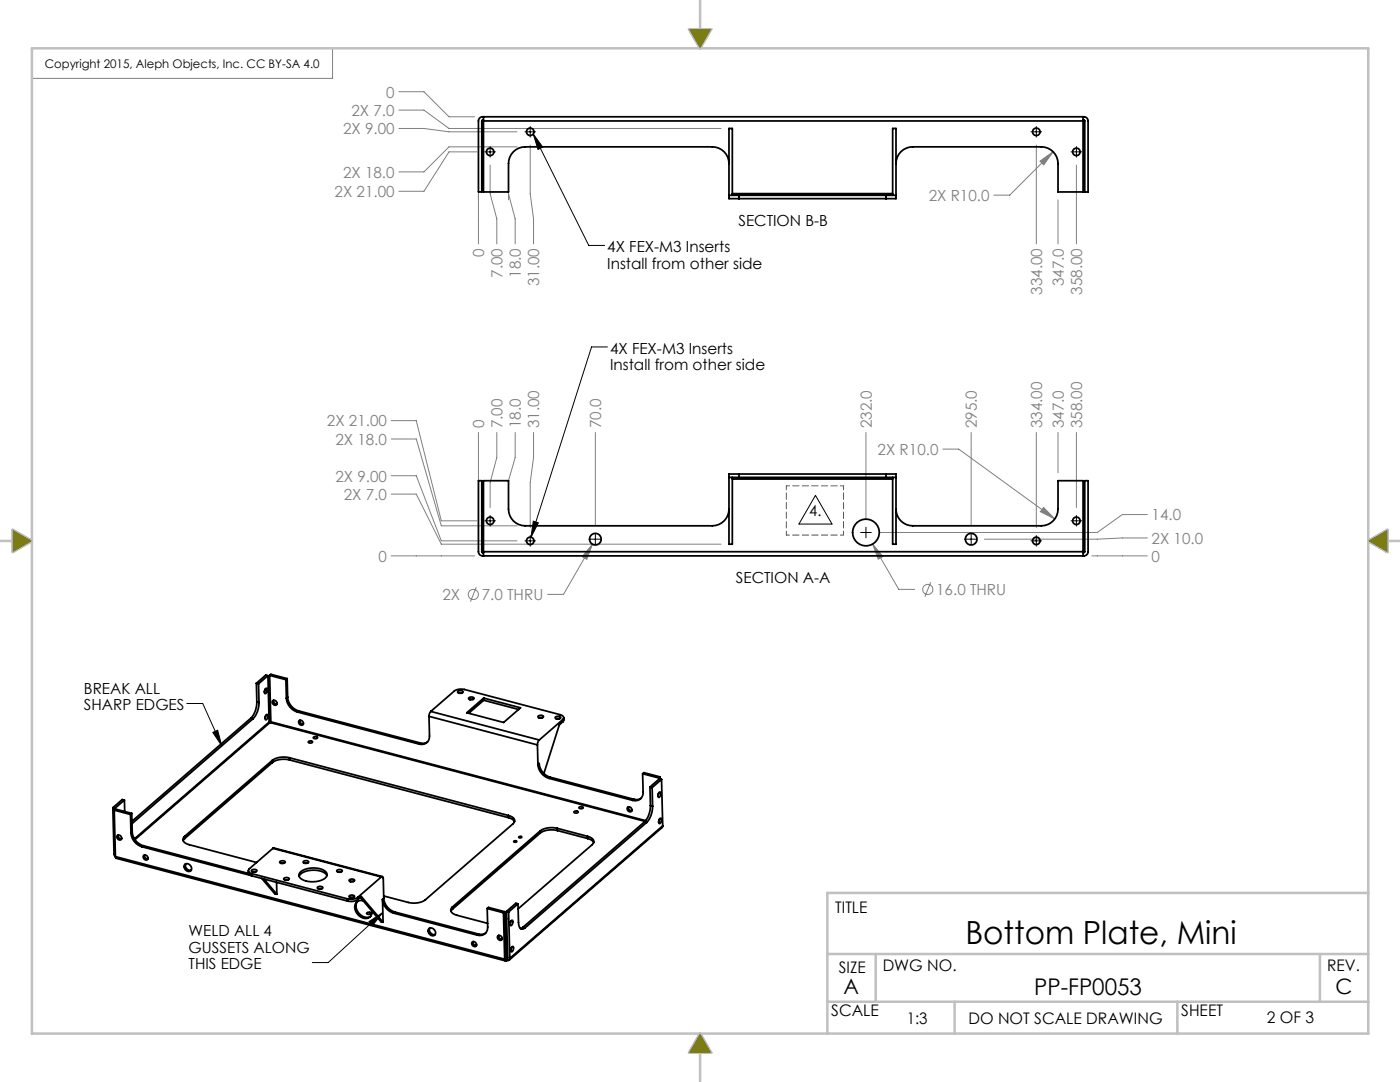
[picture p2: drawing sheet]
<svg xmlns="http://www.w3.org/2000/svg" width="279mm" height="216mm" viewBox="0 0 279 216" stroke-linecap="round" stroke-linejoin="round" font-family="sans-serif">
<path d="M66.4 9.6v6h-60" fill="none" stroke="#808080" stroke-width=".2"/>
<g fill="none" stroke="#c0c0c0" stroke-width=".5">
<path d="M139.7 0v5.8M6.4 9.6h266.7v196.6h-266.7zM137.5 5.8h4.4l-2.2 3.8zM0 107.9h2.6M2.6 105.7l3.8 2.2-3.8 2.2zM273.1 107.9l3.8-2.2v4.4zM276.9 107.9h2.5M273.1 178.2h-108v28M165.1 199.9h108M165.1 190.4h108M174.8 190.4v9.5M190.5 199.9v6.3"/>
<path d="M235 199.9v6.3M263.4 190.4v9.5M139.7 210v5.9M139.7 206.2l2.2 3.8h-4.4z"/>
</g>
<path d="M156.9 96.9h11.4M156.9 106.8h11.4" fill="none" stroke="#00f" stroke-width=".2" stroke-dasharray="1.3 .6" stroke-dashoffset=".6"/>
<path d="M156.9 96.9v9.9M168.3 96.9v9.9" fill="none" stroke="#00f" stroke-width=".2" stroke-dasharray="1.3 .6" stroke-dashoffset=".5"/>
<path d="M137.5 5.8l2.2 3.8 2.2-3.8zM273.1 107.9l3.8-2.2v4.4zM139.7 206.2l2.2 3.8h-4.4zM2.6 105.7l3.8 2.2-3.8 2.2z" fill-rule="evenodd" fill="#808000"/>
<g fill="none" stroke="#808080" stroke-width=".2">
<path d="M79.6 18.3h5l5 5h5.1M79.6 22h5l5 3.6h54.3M79.6 25.6h5l5 .7h13.6M95.2 30.3h-5.6l-5 7.9h-5M95.5 38.7v10M97.8 32.9v5.8l1.3 5v5M101.5 39.9v-1.2l1.3 5v5M103.2 29.3h-13.6l-5 5h-5M105.8 28.9v9.8l.7 5v5M206.8 28.9v19.8M207.6 32.1l2.6-1.8-1.9 2.6zM210.2 30.3l-8.7 8.6h-3.2"/>
<path d="M211.2 39.9v8.8M214.8 32.9v15.8M78.1 98.6h5l5 10h55.8M78.1 83.9h5l5 20h7.1M78.1 87.6h5l5 17.3h15.1M78.1 94.9h5l5 13h15.1M95.5 86.3v9.6M99.1 86.3v5l-1.3 5v5M102.8 86.3v5l-1.3 4.6M106.5 86.3v5l-.7 5v9M118.8 86.3v18.6M172.8 86.3v17.3"/>
<path d="M188.2 89.6h3.1l19.2 13.9M193.8 86.3v18.6M206.8 86.3v19M211.2 86.3v8M214.8 86.3v15M78.1 110.9h16.6M95 117.2l-1.1 2.9M118.2 108.6l-1.1 3-.9-.5zM118.2 108.6l-5.7 10h-3.2M174.2 108.6l2 2.4-.9 .6zM174.2 108.6l5.2 9h3.1M185.7 116.2l-1.1 2.9"/>
<path d="M208.3 101.3l2.2 2.2-2.9-1.4zM217.9 110.9h11.1M229 102.7h-5l-5 3.6h-43.5M229 107.3h-5l-5 .3h-22.5"/>
<circle cx="94.5" cy="118.6" r="1.02"/>
<circle cx="185.2" cy="117.6" r="1.02"/>
</g>
<g fill="none" stroke="#000" stroke-width=".2">
<path d="M96.8 30.3h2.1M97.8 29.2v2.2M104.8 26.3h2.1M105.8 25.2v2.2M106.4 26.7l1.9 2.6-.9 .5zM106.4 26.7l11.1 22.3h3.2M205.8 26.3h2.1M206.8 25.2v2.2M213.8 30.3h2.1M214.8 29.2v2.2M121.2 69.2h-3.1l-12.1 38M162.7 98.8l3.3 5.8h-6.6z"/>
<path d="M96.8 103.9h2.1M97.8 102.9v2.1M104.8 107.9h2.1M105.8 106.9v2.1M106.4 104l1 .3-1.4 2.9zM117.8 107.6h2.1M118.8 106.5v2.1M171.8 106.3h2.1M172.8 105.2v2.1M192.8 107.6h2.1M193.8 106.5v2.1M205.8 107.9h2.1"/>
<path d="M206.8 106.9v2.1M213.8 103.9h2.1M214.8 102.9v2.1M37.3 140.4h3.2l3.8 8.4M42.5 146.1l.9-.4 .9 3.1zM73.6 183.9l2.7-1.8-1.9 2.6zM76.3 182.1l-10.8 10h-3.2"/>
</g>
<path d="M73.6 183.9l2.7-1.8-1.9 2.6zM42.5 146.1l.9-.4 .9 3.1zM106.4 104l1 .3-1.4 2.9zM106.4 26.7l1.9 2.6-.9 .5z" fill="#000"/>
<path d="M208.3 101.3l-.7 .8 2.9 1.4zM118.2 108.6l-2 2.5 .9 .5zM174.2 108.6l1.1 3 .9-.6zM207.6 32.1l.7 .8 1.9-2.6z" fill="#808080"/>
<g fill="none" stroke="#000" stroke-width=".35">
<path d="M96.5 23.3v.8M96.5 24.1v14.2h5v-5.7a3.3 3.3 0 0 1 3.3-3.3h37.4a3.3 3.3 0 0 1 3.3 3.3M96.5 24l-.3 .1v14.2h-.7v-14.2a.83 .83 0 0 1 .8-.8h120a.83 .83 0 0 1 .9 .8v14.2h-.7v-14.2l-.3-.1M96.5 24.1h119.7M145.5 39h2M146.2 39v-13.4h-.7v14h2M146.2 38.6h32M147.5 39v.6M147.5 39h29.3M147.5 39.6h29.3M176.8 39h2M176.8 39v.6"/>
<path d="M178.2 39v-13.4h.6v14h-2M216.2 23.3v.8M216.2 24.1v14.2h-5v-5.7a3.3 3.3 0 0 0-3.4-3.3h-25.6a3.3 3.3 0 0 0-3.4 3.3M145.5 95.3h2M146.2 95.6h32M147.5 94.6h-2v14h.7v-13.3M147.5 94.6v.7M147.5 94.6h29.3M147.5 95.3h29.3M176.8 95.3h2M176.8 94.6h2v14h-.6v-13.3M176.8 94.6v.7"/>
<path d="M96.5 110.1v.8M96.5 110.3l-.3-.2v-14.2h-.7v14.2a.83 .83 0 0 0 .8 .8h120a.83 .83 0 0 0 .9-.8v-14.2h-.7v14.2l-.3 .2M96.5 110.1h119.7M145.5 101.6a3.3 3.3 0 0 1-3.3 3.3h-37.4a3.3 3.3 0 0 1-3.3-3.3v-5.7h-5v14.2M178.8 101.6a3.3 3.3 0 0 0 3.4 3.3h25.6a3.3 3.3 0 0 0 3.4-3.3v-5.7h5v14.2M216.2 110.1v.8M51.2 136.3l.4 .1M51.2 136.3l.1 3.7M51.6 136.4l.1 3.8M52.9 137.6l-.1 .5M53 137.4l.1-.1a.65 .65 0 0 1-.3 1.1v-.5zM53.5 134.8l-1.9 1.6"/>
<path d="M53.5 134.8l.2 9.3M53.5 134.8l-.5-.1-1.8 1.6M53.8 134.8l.3 9.2M53.8 134.8l3.3 .8M53.8 134.8l.3-.2 3.2 .8M54.5 139.8a.55 .55 0 0 1 .7 .2 .55 .55 0 0 1-.2 .7l-.4-.1-.2-.3zM54.6 139.7l.1 .6 .6 .2M57.1 135.6l.1 3.7M57.2 139.3a3.1 3.1 0 0 0 2.2 2.8M57.3 135.4l-.2 .2M57.3 135.4l.1 3.7M57.4 139.1a3.1 3.1 0 0 0 2.2 2.8"/>
<path d="M57.4 139.1l-.2 .2M91.4 137.9l.5-.1 .5 .2a.62 .62 0 0 1-.5 .4 .62 .62 0 0 1-.6-.4zM92.2 138.3h-.7M93.6 139.2l.5-.1 .5 .2a.62 .62 0 0 1-.5 .3 .62 .62 0 0 1-.6-.3zM94.4 139.6h-.7M96.5 139.3v.4M96.5 139.7l-3 2.6M96.5 139.7l7 1.9M24.8 159.7l-1.8 1.6M24.8 159.7l.1 2.2M24.8 159.7l-.4-.2-1.9 1.7M50.1 143.3l.4 .1"/>
<path d="M50.1 143.3l-23.8 20.6M50.5 143.4l-24.2 21M51.3 140a4.7 4.7 0 0 1-1.2 3.3M51.3 140l.4 .2M51.7 140.2a4.7 4.7 0 0 1-1.2 3.2M53 142.8l-.1 .5M53.2 142.6h.1a.65 .65 0 0 1-.3 1l-.1-.5zM53.7 144.1l.1 .1M53.7 144.1l-26.9 23.3M53.8 144.2l-26.9 23.3M54 144.2h-.2M54 144.2l74.7 19.7"/>
<path d="M54.1 144l-.1 .2M54.1 144l74.8 19.7M54.3 151.7l-17.5 15.2M54.3 151.7l.1 .4M54.4 152.1l-17.5 15.2M57.8 151.2a4.2 4.2 0 0 0-3.5 .5M57.8 151.2l43.7 11.5M57.8 151.2v.4M57.8 151.6a4.2 4.2 0 0 0-3.4 .5M57.8 151.6l43.7 11.6M59.4 142.1l24.2 6.4M59.6 141.9l-.2 .2"/>
<path d="M59.6 141.9l24.3 6.4M59.7 143.8a.55 .55 0 0 1 .7 .2 .55 .55 0 0 1-.1 .7l-.6-.2-.1-.4zM59.9 143.7l.1 .6 .5 .2M61.6 148a.42 .42 0 0 1 .4-.2 .42 .42 0 0 1 .3 .4 .42 .42 0 0 1-.4 .1 .42 .42 0 0 1-.3-.3zM62.6 147.1a.42 .42 0 0 1 .4-.2 .42 .42 0 0 1 .3 .4 .42 .42 0 0 1-.4 .2 .42 .42 0 0 1-.3-.4zM83.9 148.3l-.3 .2M85.3 148.1a1.75 1.75 0 0 1-1.4 .2M85.6 142.9l.1 4a1.57 1.57 0 0 1-2.1 1.6M85.6 142.9l21.7 5.7M86 142l-.4 .9M86 142l4.7-4.1a2.54 2.54 0 0 1 2-.3l19.1 5a.59 .59 0 0 1 .6 .3 .59 .59 0 0 1-.1 .7M86 142l21.6 5.7"/>
<path d="M93.1 142.2l3.4-2.9 7.4 1.9-3.4 3zM107.3 148.6l.1 4M107.4 152.6a3.1 3.1 0 0 0 2.2 2.7M107.4 152.6l.2-.3a3.1 3.1 0 0 0 2.2 2.8M107.4 142.9l.6-.2 .5 .2a.62 .62 0 0 1-.6 .4 .62 .62 0 0 1-.5-.3zM107.6 147.7l-.3 .9M108.3 143.2h-.7M109.6 155.3l16.6 4.4M109.8 155.1l-.2 .2M109.8 155.1l16.7 4.4M110.9 143.1l.5-.2 .5 .2a.62 .62 0 0 1-.5 .4 .62 .62 0 0 1-.6-.3zM111.7 143.4h-.7"/>
<path d="M112.3 143.6l-4.7 4.1M112.3 143.6v.4M112.3 144l-.7 .6-3.1 9.7M112.5 143.2v.6l-.2 .2M126.5 159.5l-.3 .2M127.9 159.3a1.75 1.75 0 0 1-1.4 .2M128.3 154.4v3.7a1.57 1.57 0 0 1-2.1 1.6M128.3 154.4l.2-.2 3.2 .8M128.3 154.4l3.2 .8M129.7 157l.4 .1M129.7 157l.1 3.7M130.1 157.1l.1 3.8"/>
<path d="M131.4 158.3l-.1 .5M131.5 155.2v.3M131.6 158.1l.1-.1a.65 .65 0 0 1-.3 1.1l-.1-.5zM131.7 155l-.2 .2M131.7 155l.1 .5M132 155.5l-1.9 1.6M132 155.5l.3 9.3M132 155.5l-.4-.1-1.9 1.6M22.5 161.2l.3 9.2 .2 .6M22.5 161.2l.5 .1M22.8 161.7l.2 9.2M22.8 161.7l3.2 .8"/>
<path d="M22.8 161.7l.2-.3 3.3 .9M23 161.3v.2M23 170.9l.2 .4 77.7 20.4M23 170.9l77.7 20.5M23.4 166.7a.55 .55 0 0 1 .8 .2 .55 .55 0 0 1-.2 .7l-.4-.1-.3-.3zM23.6 166.6l.1 .6 .6 .2M26 162.5l.1 3.7M26.1 166.2a3.1 3.1 0 0 0 2.3 2.8M26.3 162.3l-.3 .2M26.3 162.3l.1 3.7M26.4 166a3.1 3.1 0 0 0 2.2 2.8M26.4 166l-.3 .2"/>
<path d="M28.4 169l21.7 5.7M28.6 168.8l-.2 .2M28.6 168.8l21 5.5M28.7 170.7a.55 .55 0 0 1 .7 .2 .55 .55 0 0 1-.1 .7l-.6-.2-.1-.4zM28.8 170.6l.2 .5 .5 .3M36.8 166.9a.85 .85 0 0 0-.2 .9 .85 .85 0 0 0 .8 .6l13.8 3.7M36.8 166.9l.1 .4M36.9 167.3l-.4 .4M36.9 172.5a.89 .89 0 0 1 1.1 .2 .89 .89 0 0 1 0 1.1 .93 .93 0 0 1-1-.3 .93 .93 0 0 1-.1-1zM37.1 172.4a.97 .97 0 0 0 1.1 1.2M49.6 173.7v.6l.7 .5M50.2 173.6l.6-.1 .5 .2a.62 .62 0 0 1-.6 .3 .62 .62 0 0 1-.5-.3z"/>
<path d="M50.3 174.3l19.1 5.1M50.3 174.3v.5M50.3 174.8l19.1 5M51.1 174h-.7M52.2 175.3l2.6 3 .5 .1M52.7 175.4l2.6 3M54.5 169.3l-4.7 4a.59 .59 0 0 0-.1 .7 .59 .59 0 0 0 .6 .3M54.5 169.3l.2-.1 21.6 5.7M54.5 169.3l21.6 5.7M55.2 176.1l.1 2.3M55.9 171.9l.5-.1 .5 .1a.62 .62 0 0 1-.5 .4 .62 .62 0 0 1-.6-.3zM56.7 175.2l.5-.1 .5 .2a.62 .62 0 0 1-.5 .4 .62 .62 0 0 1-.6-.4z"/>
<path d="M56.7 172.2l-.7 .1M57.5 175.6h-.7M59.9 174.1a4.4 4.4 0 0 1 5.1-.1 .97 .97 0 0 1 .2 1 .97 .97 0 0 1-.9 .6 4.5 4.5 0 0 1-4.5-.5 .75 .75 0 0 1 .1-1zM60.6 171.9l.5-.2 .5 .2a.62 .62 0 0 1-.5 .4 .62 .62 0 0 1-.6-.3zM61.4 172.2h-.7M63.4 177l.6-.1 .4 .2a.62 .62 0 0 1-.5 .3 .62 .62 0 0 1-.6-.3zM64.2 177.3l-.7 .1M65.2 174.7a3.4 3.4 0 0 0-3.5-1l-1.3 .4-.7 .8M67.3 173.6l.5-.1 .5 .2a.62 .62 0 0 1-.5 .4 .62 .62 0 0 1-.6-.3zM68.1 174h-.7M69.4 179.4v.4M69.7 178.7l.6-.1 .4 .2a.62 .62 0 0 1-.5 .4 .62 .62 0 0 1-.6-.4z"/>
<path d="M69.7 175.5l.6-.1 .5 .2a.62 .62 0 0 1-.6 .4 .62 .62 0 0 1-.5-.3zM70.5 179.1h-.6M70.6 175.9h-.7M71.3 179.9a2.15 2.15 0 0 0 .3 2.3 2.15 2.15 0 0 0 2.3 .7M71.4 179.1a2.53 2.53 0 0 1-2 .3M71.4 179.1v.4M71.4 179.5a2.53 2.53 0 0 1-2 .3M71.4 179.5l.7-.6 4.4 5.1M71.9 179.1l4.1 4.8 .5 .1M72.5 179.7a1.35 1.35 0 0 0-1.5 .5 1.35 1.35 0 0 0 0 1.6 1.89 1.89 0 0 0 3 1l.2-1M76.1 175a.26 .26 0 0 1 .3 0 .26 .26 0 0 1 .1 .3l.1 3.9M76.1 175l-4.7 4.1"/>
<path d="M76.3 179.5a3.1 3.1 0 0 0 2.3 2.7M76.3 179.5l.2 4.5M76.6 179.2a3.1 3.1 0 0 0 2.2 2.8M76.6 179.2l-.3 .3M101.5 162.7l.4 .2a.87 .87 0 0 1 .7 .5 .87 .87 0 0 1-.2 1l-17.5 15.2a4.2 4.2 0 0 1-3.4 .5l-4.9-1.3M101.5 162.7v.5M101.5 163.2l.7 .3 .5 .5M102.6 167.8a.3 .3 0 0 1 .3-.1 .3 .3 0 0 1 .2 .3 .3 .3 0 0 1-.3 .1 .3 .3 0 0 1-.2-.3zM103.6 167a.3 .3 0 0 1 .3-.1 .3 .3 0 0 1 .2 .2 .3 .3 0 0 1-.3 .1 .3 .3 0 0 1-.2-.2zM107.8 165.8l-17.5 15.2M107.8 165.8v.4M107.8 166.2l-17.5 15.2"/>
<path d="M111.2 165.3a4.2 4.2 0 0 0-3.4 .5M111.2 165.3l6.1 1.6M111.2 165.3v.4M111.2 165.7a4.2 4.2 0 0 0-3.4 .5M111.2 165.7l6.1 1.6M114.6 161.9a.42 .42 0 0 1 .4-.1 .42 .42 0 0 1 .3 .3 .42 .42 0 0 1-.4 .2 .42 .42 0 0 1-.3-.4zM115.6 161.1a.42 .42 0 0 1 .4-.2 .42 .42 0 0 1 .3 .4 .42 .42 0 0 1-.4 .1 .42 .42 0 0 1-.3-.3zM117.3 166.9l.4 .1a.87 .87 0 0 1 .7 .6 .87 .87 0 0 1-.2 .9l-14.8 12.8M117.3 166.9v.4M117.3 167.3l.7 .3 .5 .5M125.3 161.1a.55 .55 0 0 1 .7 .2 .55 .55 0 0 1-.2 .7l-.5-.3-.1-.3zM125.4 161l.2 .5 .5 .3"/>
<path d="M128.6 164l.4 .1M128.6 164l-24.3 21M129 164.1l-24.2 21.1M129.8 160.7a4.7 4.7 0 0 1-1.2 3.3M129.8 160.7l.4 .2M130.2 160.9a4.7 4.7 0 0 1-1.2 3.2M131.6 163.5l-.2 .5M131.7 163.3h.1a.65 .65 0 0 1-.3 1v-.5zM132.3 164.8l-.2 .3-30.5 26.5M132.3 164.8l-30.6 26.4M73.2 182.1a.42 .42 0 0 1 .5-.1 .42 .42 0 0 1 .3 .3 .42 .42 0 0 1-.5 .2 .42 .42 0 0 1-.3-.4zM78.6 182.2l16.6 4.4"/>
<path d="M78.8 182l-.2 .2M78.8 182l16.7 4.4M85.6 185.3a.89 .89 0 0 1 1.1 .2 .89 .89 0 0 1 0 1.1 .93 .93 0 0 1-1-.2 .93 .93 0 0 1-.1-1.1zM85.7 185.2a.97 .97 0 0 0 1.2 1.3M90.3 181a.85 .85 0 0 0-.3 .9 .85 .85 0 0 0 .8 .6l6.5 1.7M90.3 181v.4M90.3 181.4l-.3 .4M94.3 187.9a.55 .55 0 0 1 .7 .3 .55 .55 0 0 1-.2 .7l-.4-.1-.2-.3zM94.4 187.9l.1 .5 .6 .3M95.5 186.4l-.3 .2M96.9 186.2a1.75 1.75 0 0 1-1.4 .2M97.2 181.3l.1 3.7a1.57 1.57 0 0 1-2.1 1.6"/>
<path d="M97.2 181.3l3.3 .8M97.2 181.3l.3-.2 3.2 .8M99.4 186.7a.55 .55 0 0 1 .7 .2 .55 .55 0 0 1-.2 .7l-.3-.1-.3-.3zM99.5 186.6l.2 .6 .5 .2M100.5 182.1l.2 9.3M100.7 191.4a.22 .22 0 0 0 .1 .3 .22 .22 0 0 0 .3-.1M100.7 181.9l.3 9.3M100.7 181.9l-.2 .2M101 191.2h.1M101.1 181.9l.4 .1M101.1 181.9l.2 9.2M101.1 191.2h-.1"/>
<path d="M101.1 191.2v.4M101.1 191.2h.1M101.1 183.3l-.3 .3M101.3 191.1l-.1 .1M101.5 182l.2 9.2M101.7 191.2a.41 .41 0 0 1-.2 .4 .41 .41 0 0 1-.4 0M101.9 183.9l-.1 .5M102.1 189.1l-.2 .5M102.1 183.7l.1-.1a.65 .65 0 0 1-.3 1.1l-.1-.5zM102.2 188.9l.1-.1a.65 .65 0 0 1-.3 1.1l-.1-.5zM103.4 180.4l.1 4.1a.75 .75 0 0 0 .4 .8 .75 .75 0 0 0 .9-.1M103.4 180.4l-1.9 1.6"/>
<path d="M103.4 180.4l-.5-.2-1.8 1.7M104.3 185l-.4 .3M104.3 185l.5 .2"/>
<circle cx="97.8" cy="30.3" r=".75"/>
<circle cx="105.8" cy="26.3" r=".75"/>
<circle cx="206.8" cy="26.3" r=".75"/>
<circle cx="214.8" cy="30.3" r=".75"/>
<circle cx="97.8" cy="103.9" r=".75"/>
<circle cx="105.8" cy="107.9" r=".75"/>
<circle cx="118.8" cy="107.6" r="1.17"/>
<circle cx="172.8" cy="106.3" r="2.67"/>
<circle cx="193.8" cy="107.6" r="1.17"/>
<circle cx="206.8" cy="107.9" r=".75"/>
<circle cx="214.8" cy="103.9" r=".75"/>
</g>
<text font-size="6.4" x="192.7" y="188.4">Bottom Plate, Mini</text>
<text font-size="4.6" x="206.4" y="198.5">PP-FP0053</text>
<g font-size="4.2">
<text x="168.4" y="198.4">A</text>
<text x="266.5" y="198.4">C</text>
</g>
<g font-size="3.2">
<text x="166.7" y="182.1">TITLE</text>
<text x="167.4" y="194.1">SIZE</text>
<text x="176.2" y="193.8">DWG NO.</text>
<text x="264.9" y="193.8">REV.</text>
<text x="165.9" y="202.8">SCALE</text>
<text x="235.8" y="202.8">SHEET</text>
<text x="181" y="204.4">1:3</text>
<text x="193.3" y="204.3">DO NOT SCALE DRAWING</text>
<text x="252.8" y="204">2 OF 3</text>
</g>
<g font-size="3" fill="#808080">
<text x="70.2" y="23.1">2X 7.0</text>
<text x="77.1" y="19.5">0</text>
<text x="68.5" y="26.8">2X 9.00</text>
<text x="68.5" y="35.4">2X 18.0</text>
<text x="66.8" y="39.3">2X 21.00</text>
<text x="185.3" y="40.1">2X R10.0</text>
<text x="96.6" y="51.2" transform="rotate(-90 96.6 51.2)">0</text>
<text x="100.3" y="55.4" transform="rotate(-90 100.3 55.4)">7.00</text>
<text x="104" y="55.4" transform="rotate(-90 104 55.4)">18.0</text>
<text x="107.6" y="57.1" transform="rotate(-90 107.6 57.1)">31.00</text>
<text x="208" y="58.8" transform="rotate(-90 208 58.8)">334.00</text>
<text x="212.3" y="57.1" transform="rotate(-90 212.3 57.1)">347.0</text>
<text x="216" y="58.8" transform="rotate(-90 216 58.8)">358.00</text>
<text x="65.2" y="85.1">2X 21.00</text>
<text x="66.9" y="88.7">2X 18.0</text>
<text x="96.6" y="85.4" transform="rotate(-90 96.6 85.4)">0</text>
<text x="100.3" y="85.4" transform="rotate(-90 100.3 85.4)">7.00</text>
<text x="104" y="85.4" transform="rotate(-90 104 85.4)">18.0</text>
<text x="107.6" y="85.4" transform="rotate(-90 107.6 85.4)">31.00</text>
<text x="120" y="85.4" transform="rotate(-90 120 85.4)">70.0</text>
<text x="174" y="85.4" transform="rotate(-90 174 85.4)">232.0</text>
<text x="195" y="85.4" transform="rotate(-90 195 85.4)">295.0</text>
<text x="208" y="85.4" transform="rotate(-90 208 85.4)">334.00</text>
<text x="212.3" y="85.4" transform="rotate(-90 212.3 85.4)">347.0</text>
<text x="216" y="85.4" transform="rotate(-90 216 85.4)">358.00</text>
<text x="175.2" y="90.8">2X R10.0</text>
<text x="66.9" y="96.1">2X 9.00</text>
<text x="68.6" y="99.7">2X 7.0</text>
<text x="229.8" y="103.8">14.0</text>
<text x="75.5" y="112.1">0</text>
<text x="229.8" y="112.1">0</text>
<text x="229.8" y="108.5">2X 10.0</text>
<text x="88.3" y="119.7">2X</text>
<text x="96.1" y="119.7">7.0 THRU</text>
<text x="186.8" y="118.7">16.0 THRU</text>
</g>
<g font-size="3">
<text x="147.4" y="45">SECTION B-B</text>
<text x="121.2" y="50.3">4X FEX-M3 Inserts</text>
<text x="121.2" y="53.6">Install from other side</text>
<text x="121.7" y="70.5">4X FEX-M3 Inserts</text>
<text x="121.7" y="73.8">Install from other side</text>
<text x="161.5" y="103">4.</text>
<text x="146.9" y="116.3">SECTION A-A</text>
<text x="16.7" y="138.4">BREAK ALL</text>
<text x="16.7" y="141.7">SHARP EDGES</text>
<text x="37.6" y="186.8">WELD ALL 4</text>
<text x="37.6" y="190.1">GUSSETS ALONG</text>
<text x="37.6" y="193.4">THIS EDGE</text>
</g>
<text font-size="2.4" x="8.9" y="13.6">Copyright 2015, Aleph Objects, Inc. CC BY-SA 4.0</text>
</svg>
